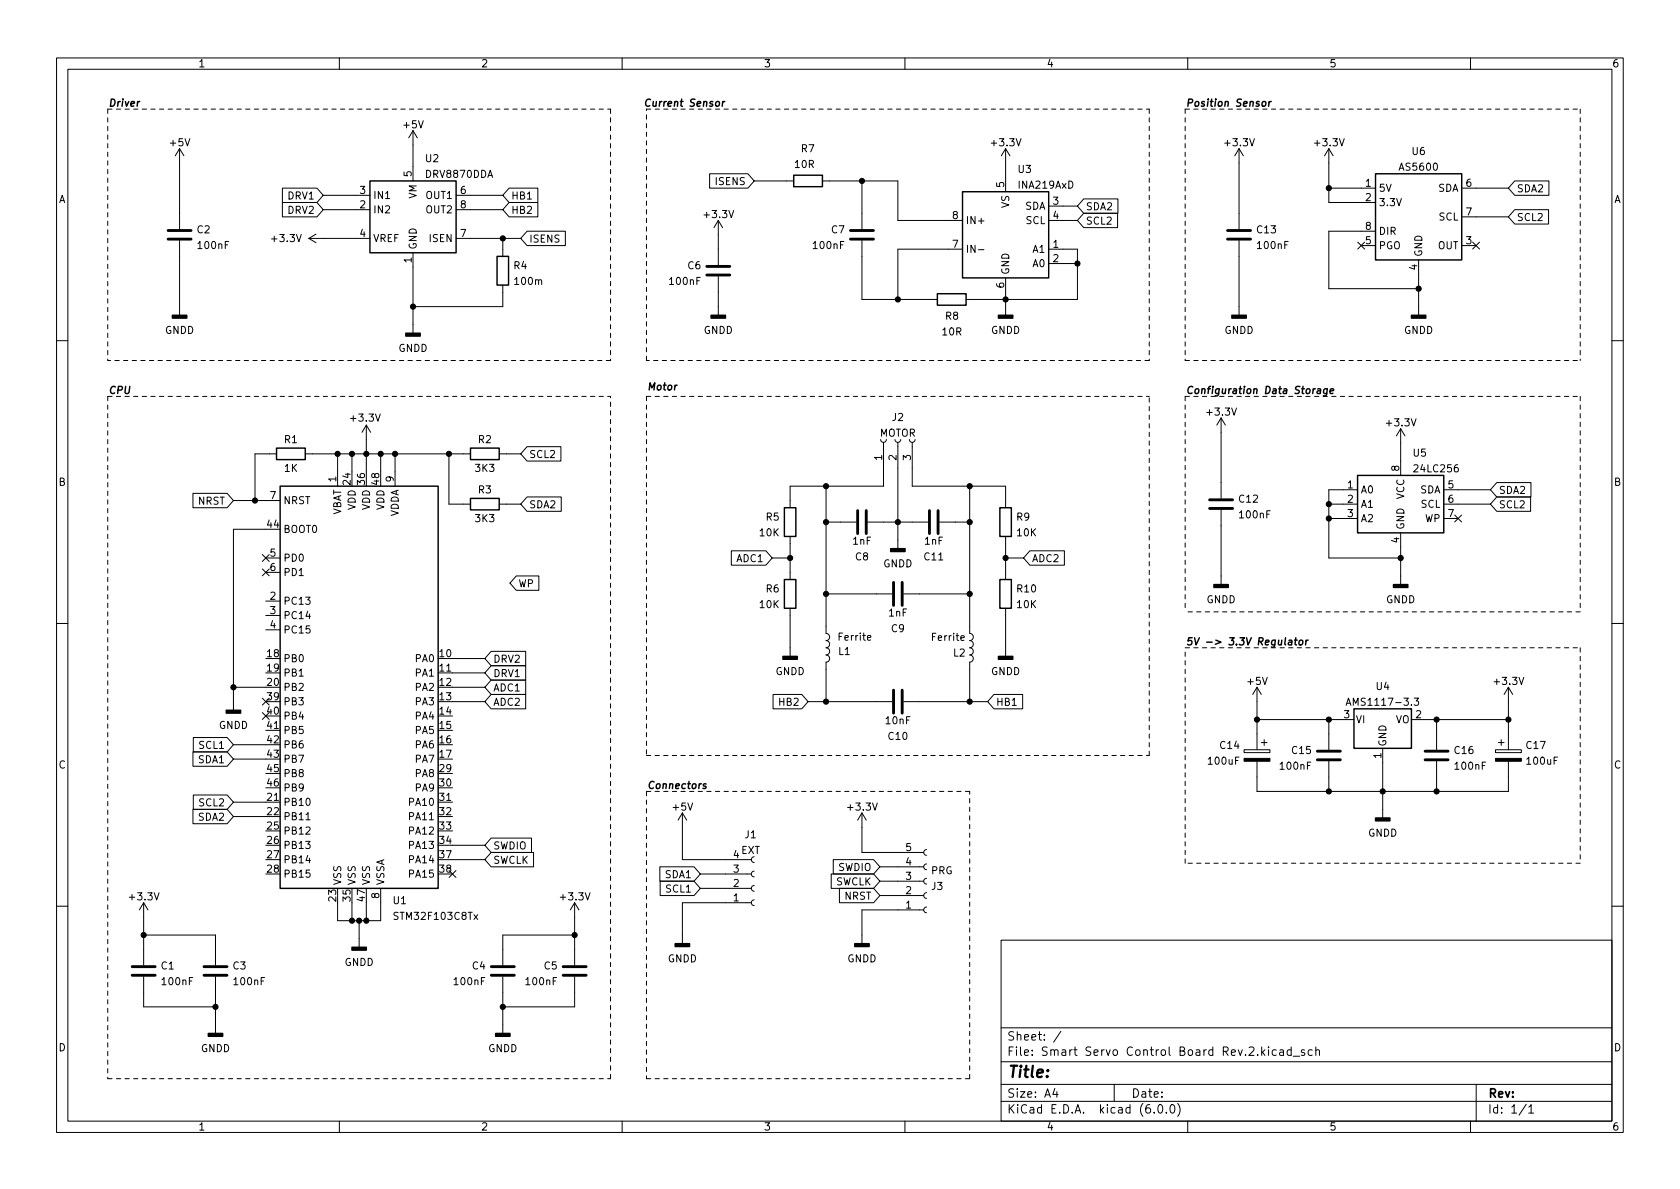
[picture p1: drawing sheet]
<svg xmlns="http://www.w3.org/2000/svg" width="297mm" height="210mm" viewBox="0 0 297 210" stroke-linecap="round" stroke-linejoin="round" font-family="sans-serif">
<g fill="none" stroke="#000" stroke-width=".18">
<path d="M10 10.2h277v190.1h-277zM12 12.2h273v186.1h-273zM60 10.2v2M110 10.2v2M160 10.2v2M210 10.2v2M260 10.2v2M31.7 26.3l-.7 1.3M31.7 26.3v14.2M31.7 26.3l.8 1.3M49.9 35.8h6.1l1.1 1.3-1.1 1.2h-6.1zM49.9 33.3h6.1l1.1 1.2-1.1 1.3h-6.1z"/>
<path d="M57.1 37.1h8.3M57.1 34.5h8.3M73 23.1v8.9M73 23.1l-.7 1.3M73 23.1l.8 1.3M80.6 37.1h8.3M80.6 34.5h8.3M90 35.8h5.1v2.5h-5.1l-1.1-1.2zM90 33.3h5.1v2.5h-5.1l-1.1-1.3zM125.5 30.7h6.7l1.1 1.3-1.1 1.3h-6.7zM127 39l-.8 1.3M127 39v7.9"/>
<path d="M127 39l.8 1.3M133.3 32h7M145.4 32h13.3v7h11.5M152.4 32v8.5M177.8 26.3v7.6M177.8 26.3l-.8 1.3M177.8 26.3l.8 1.3M185.4 36.4h5.1M185.4 39h5.1M191.6 37.7h6v2.6h-6l-1.1-1.3zM191.6 35.2h6.1v2.5h-6.1l-1.1-1.3zM219.1 26.3v14.2"/>
<path d="M219.1 26.3l.7 1.3M219.1 26.3l-.8 1.3M234.9 33.3h8.3M234.9 26.3v9.5h8.3M234.9 26.3l.8 1.3M234.9 26.3l-.7 1.3M258.4 33.3h8.3M258.4 38.3h8.3M267.8 32h6.1v2.5h-6.1l-1.1-1.2zM267.8 37.1h6v2.5h-6l-1.1-1.3zM31.7 42.5v13.2M54.6 42.2l1.3 .7"/>
<path d="M54.6 42.2h10.8M55.9 41.4l-1.3 .8M73 44.7v14.2M80.6 42.2h11.5M88.9 42.2v3.1M88.9 50.4v3.8h-15.9M93.2 40.9h6.8v2.5h-6.8l-1.1-1.2zM127 48.9v6.8M152.4 42.5v10.5h13.3M170.2 44.1h-11.5v8.9M173 44.2h1M177.8 49.1v6.6"/>
<path d="M185.4 44.1h5.1v8.9h-19.7M185.4 46.6h5.1M219.1 42.5v13.2M240.1 42.8l1.2 1.2M240.7 43.4h2.5M241.3 42.8l-1.2 1.2M243.2 40.9h-8.3v10.1h15.9M250.8 46v9.7M258.4 43.4h2.6M260.4 42.8l1.2 1.2M261.6 42.8l-1.2 1.2M10 60.2h2"/>
<path d="M64.8 75.2l-.8 1.2M64.8 75.2v8.2M64.8 75.2l.7 1.2M93.2 79h6v2.5h-6l-1.1-1.2zM155.7 77.7l.2 .4 .3 .1 .4-.1 .1-.4M156.2 78.2v7.8h-16.5v3.8M158.2 77.7l.2 .4 .4 .1 .3-.1 .2-.4M158.7 78.2v18.8M160.8 77.7l.1 .4 .4 .1 .3-.1 .2-.4M161.3 78.2v7.8h16.5v3.8M215.9 73.9v14.2M215.9 73.9l.8 1.3"/>
<path d="M215.9 73.9l-.8 1.3M247.6 75.8v8.3M247.6 75.8l.8 1.3M247.6 75.8l-.7 1.3M285 60.2h2M34.1 87.2h6.1l1.1 1.3-1.1 1.3h-6.1zM41.3 88.5h8.2M46.4 98.1l1.2 1.2M47 98.7h2.5M47 93.6h-5.7v32M47.6 98.1l-1.2 1.2M48.9 80.3h-3.8v8.2"/>
<path d="M54 80.3h29.2M59.7 80.3v5.7M62.2 80.3v3.1M67.3 80.3v3.1M69.8 80.3v5.7M79.4 80.3v8.8h3.8M88.3 80.3h3.8M88.3 89.1h3.8M93.2 87.9h6v2.5h-6l-1.1-1.3zM129.3 97.4h6.1l1.1 1.3-1.1 1.2h-6.1zM136.5 98.7h3.2M139.7 94.9v7.6"/>
<path d="M146 86l.1 26a.64 .64 0 0 1 .6 .6 .64 .64 0 0 1-.6 .7 .64 .64 0 0 1 .6 .6 .64 .64 0 0 1-.6 .6 .64 .64 0 0 1 .6 .7 .64 .64 0 0 1-.6 .6 .64 .64 0 0 1 .6 .7 .64 .64 0 0 1-.6 .6l-.1 7M146 92.3h5.4M153.4 92.3h10.7M166.1 92.3h5.3M171.4 86l.1 26a.64 .64 0 0 1 .6 .6 .64 .64 0 0 1-.6 .7 .64 .64 0 0 1 .6 .6 .64 .64 0 0 1-.6 .6 .64 .64 0 0 1 .6 .7 .64 .64 0 0 1-.6 .6 .64 .64 0 0 1 .6 .7 .64 .64 0 0 1-.6 .6l-.1 7M177.8 94.9v7.6M177.8 98.7h3.2M182.1 97.4h6.1v2.5h-6.1l-1.1-1.2zM215.9 90.2v13.2M234.9 89.1h5.1M234.9 91.7h5.1M240 86.6h-5.1v12.1h12.7"/>
<path d="M247.6 94.2v9.2M255.3 86.6h8.2M255.3 89.1h8.2M255.3 91.7h2.5M257.2 91.1l1.2 1.2M258.4 91.1l-1.2 1.2M264.6 87.9h6v2.5h-6l-1.1-1.3zM264.6 85.3h6.1v2.6h-6.1l-1.1-1.3zM10 110.2h2M46.4 100.6l1.2 1.2M47 106.3h2.5M47 108.8h2.5"/>
<path d="M47 111.4h2.5M47 101.2h2.5M47.6 100.6l-1.2 1.2M77.5 119h8.2M80 116.5h5.7M86.8 117.7h6.1v2.6h-6.1l-1.1-1.3zM86.8 115.2h6.1v2.5h-6.1l-1.1-1.2zM91.3 101.8h4v2.6h-4l-1.1-1.3zM139.7 107.6v8.5M146 105h11.7M159.8 105h11.6M177.8 107.6v8.5"/>
<path d="M285 110.2h2M34.1 133h6.1l1.1 1.2-1.1 1.3h-6.1zM34.2 130.4h6l1.1 1.3-1.1 1.3h-6zM41.3 121.5h5.7M41.3 131.7h5.7M41.3 134.2h5.7M46.4 123.5l1.2 1.2M46.4 126l1.2 1.2M47 129.2h2.5M47.6 123.5l-1.2 1.2M47.6 126l-1.2 1.2M80 124.1h5.7"/>
<path d="M80 121.5h5.7M86.8 120.3h6.1v2.5h-6.1l-1.1-1.3zM86.8 122.8h6.1v2.5h-6.1l-1.1-1.2zM136.7 122.8h5.1l1.1 1.3-1.1 1.2h-5.1zM142.9 124.1h14.8M159.8 124.1h14.8M175.7 122.8h5.1v2.5h-5.1l-1.1-1.2zM220 132.6h4.5v.5h-4.5zM222.2 121.5l-.7 1.3M222.2 121.5v11.1M222.2 134.6v5.3h44.5v-5.3M222.2 121.5l.8 1.3"/>
<path d="M222.2 127.2h17.2M223 131.3h1M223.5 130.8v1M234.9 127.2v5.4M234.9 134.6v5.3M238 124.7l.4-1.2 .5 1.2M238.1 124.4h.6M244.5 132.3v12.3M249.6 127.2h17.1M250 123.5h.8l-.4 .4 .4 .2v.5l-.2 .1-.6-.1M254 127.2v5.4M254 134.6v5.3"/>
<path d="M264.4 132.6h4.6v.5h-4.6zM264.9 131.3h1M265.4 130.8v1M266.7 121.5l-.8 1.3M266.7 121.5v11.1M266.7 121.5l.8 1.3M25.4 159.6l.8 1.3M25.4 159.6v11.1M25.4 159.6l-.8 1.3M34.1 143.1h6.1l1.1 1.3-1.1 1.3h-6.1zM34.2 140.6h6l1.1 1.3-1.1 1.2h-6zM41.3 141.9h8.2"/>
<path d="M41.3 144.4h5.7M54.1 145h.7M62.2 159.6v3.2M64.8 159.6v3.2M67.3 157.1v5.7h-7.6v-3.2M77.5 141.9h2.5M79.4 153.9l1.2 1.3M80 152h5.7M80 149.5h5.7M80.6 153.9l-1.2 1.3M86.8 148.2h7.2v2.5h-7.2l-1.1-1.2zM86.8 150.7h7.5v2.6h-7.5l-1.1-1.3z"/>
<path d="M101.6 159.6v11.1M101.6 159.6l-.8 1.3M101.6 159.6l.8 1.3M116.7 153.3h6l1.1 1.3-1.1 1.2h-6zM116.7 155.8h6l1.1 1.3-1.1 1.3h-6zM120.6 143.8l-.7 1.2M120.6 143.8v8.2h12.2M120.6 143.8l.8 1.2M123.8 154.6h9M123.8 157.1h9M132.8 159.6h-12.2v7.3M133.3 151.5l-.3 .2-.2 .3 .2 .4 .3 .1"/>
<path d="M133.3 154l-.3 .2-.2 .4 .2 .3 .3 .2M133.3 156.6l-.3 .1-.2 .4 .2 .4 .3 .1M133.3 159.1l-.3 .2-.2 .3 .2 .4 .3 .1M147 154.6h7.5l1.1 1.2-1.1 1.3h-7.5zM147.3 152h7.2l1.1 1.3-1.1 1.3h-7.2zM148.4 157.1h6.1l1.1 1.3-1.1 1.2h-6.1zM152.4 143.8l-.8 1.2M152.4 143.8v6.9h10.9M152.4 143.8l.8 1.2M155.6 153.3h7.7M155.6 155.8h7.7M155.6 158.4h7.7"/>
<path d="M163.8 150.2l-.3 .2-.2 .3 .2 .4 .3 .2M163.8 152.8l-.3 .1-.2 .4 .2 .3 .3 .2M163.8 155.3l-.3 .2-.2 .3 .2 .4 .3 .1M163.8 157.9l-.3 .1-.2 .4 .2 .3 .3 .2M10 160.2h2M25.4 165.3h12.7v5.4M25.4 172.7v5.3h12.7M38.1 172.7v10M63.5 162.8v4.7M88.9 172.7v10M101.6 165.3h-12.7v5.4M101.6 172.7v5.3h-12.7"/>
<path d="M163.3 160.9h-10.9v6M163.8 160.4l-.3 .1-.2 .4 .2 .4 .3 .1M177 166.3h108v32h-108zM285 160.2h2M60 198.3v2M110 198.3v2M160 198.3v2M177 194.8h108M177 191.8h108M177 187.8h108M177 181.8h108M186.5 192.5l-.4 1h1"/>
<path d="M186.9 193v1M187.6 182.4l-1.3 1.9M197 191.8v3M204.1 196.7v.1M204.9 195.4l.2-.1a.81 .81 0 0 1 .6 .7 .81 .81 0 0 1-.3 .8h-.2a.81 .81 0 0 1-.6-.6 .81 .81 0 0 1 .3-.8zM206.2 196.7v.1M207.1 195.4l.1-.1a.81 .81 0 0 1 .6 .7 .81 .81 0 0 1-.3 .8h-.1a.81 .81 0 0 1-.6-.6 .81 .81 0 0 1 .3-.8zM208.2 195.1a1.72 1.72 0 0 1 0 2.3M210 198.3v2M224.3 185.1v.2M224.3 185.6v1M225.6 185.7l-.4-.1-.3 .3v.4l.2 .3h.5"/>
<path d="M226.3 185.7h.6v.9M226.9 186l-.5 .1a.29 .29 0 0 0-.2 .2 .29 .29 0 0 0 .2 .3h.5M228.3 185.7l-.4-.1-.3 .3v.4l.1 .3h.6M228.3 185.1v1.5M228.6 186.8h1.2M230.6 185.7l-.3-.1-.2 .2v.3l.5 .1v.4h-.5M232 185.7l-.4-.1-.3 .3v.4l.1 .3h.6M232.6 185.8l.3-.2 .3 .1 .1 .9M232.6 185.1v1.5M260 198.3v2M261 191.8v6.5M269.9 195.3l-1.3 1.9"/>
<path d="M270.3 195.8l.4-.5v1.5M270.3 196.8h.9"/>
</g>
<g fill="none" stroke="#000" stroke-width=".51">
<path d="M29.7 40.8h4.1M29.7 42.3h4.1M125 47.1h4M125 48.6h4M150.4 40.8h4M150.4 42.3h4M217 40.8h4.1M217 42.3h4.1M151.6 90.3v4.1M153.2 90.3v4.1M164.3 90.3v4.1M165.9 90.3v4.1"/>
<path d="M213.9 88.4h4M213.9 89.9h4M158 103v4.1M159.5 103v4.1M158 122v4.1M159.5 122v4.1M232.9 134.4h4.1M232.9 132.8h4.1M252 134.4h4M252 132.8h4M23.4 170.9h4M23.4 172.5h4"/>
<path d="M36.1 170.9h4M36.1 172.5h4M86.9 170.9h4M86.9 172.5h4M99.6 170.9h4M99.6 172.5h4"/>
</g>
<g fill="#000" stroke="#000" stroke-width=".25">
<path d="M30.5 55.7h2.5v.6h-2.5zM71.8 58.9h2.5v.5h-2.5zM125.7 55.7h2.6v.6h-2.6zM176.5 55.7h2.6v.6h-2.6zM217.8 55.7h2.5v.6h-2.5zM249.6 55.7h2.5v.6h-2.5zM157.5 97h2.5v.5h-2.5zM138.4 116.1h2.6v.5h-2.6zM176.5 116.1h2.6v.5h-2.6zM214.6 103.4h2.6v.5h-2.6zM246.4 103.4h2.5v.5h-2.5zM40 125.6h2.5v.5h-2.5z"/>
<path d="M243.2 144.6h2.5v.6h-2.5zM62.2 167.5h2.6v.5h-2.6zM119.4 166.9h2.5v.5h-2.5zM151.1 166.9h2.6v.5h-2.6zM36.8 182.7h2.6v.6h-2.6zM87.6 182.7h2.6v.6h-2.6z"/>
</g>
<g fill="none" stroke="#000" stroke-width=".25">
<path d="M127.8 17.9l-.1 .9M128.2 17.9l-.4 .3M223.2 18.1l.2-.2 .4 .2v.5l-.2 .1-.3 .1-.1-.1zM224.4 17.9l-.1 .9M224.8 17.9l-.4 .3M65.4 32h15.2v12.7h-15.2zM140.3 31h5.1v2h-5.1zM170.2 33.9h15.2v15.2h-15.2zM243.2 30.7h15.2v15.3h-15.2zM87.9 45.3h2v5.1h-2zM165.7 51.9h5.1v2.1h-5.1zM48.9 79.2h5.1v2.1h-5.1z"/>
<path d="M83.2 79.2h5.1v2.1h-5.1zM233 68.8h.5l-.1 .8M233.5 69l-.6 .2-.1 .2 .2 .2 .4-.1M234.7 68.8h-.5l-.2 .6 .2 .2 .4-.1M234.7 68.7l-.1 1.1-.3 .2h-.3M235.2 69.2l.6-.2v-.2h-.5l-.2 .6 .2 .2 .4-.1M49.5 86h28v71.1h-28zM83.2 88.1h5.1v2.1h-5.1zM138.7 89.8h2v5.1h-2zM176.8 89.8h2v5.1h-2zM240 84.1h15.3v10.1h-15.3zM138.7 102.5h2v5.1h-2z"/>
<path d="M176.8 102.5h2v5.1h-2zM227.9 113.3h.5l-.1 .7M228.4 113.5l-.5 .1-.1 .3 .1 .1h.5M228.9 113.2h.5M229.1 112.8l-.1 1.1 .3 .1M229.8 113.3l.2-.1 .3 .1v.5l-.1 .2h-.3l-.2-.1zM230.9 113.2l-.1 .8M231.3 113.2l-.4 .2M124.9 138.7l-.3-.1-.3 .2 .5 .3v.3h-.5M239.4 125.3h10.2v7h-10.2z"/>
</g>
<g fill="#000" stroke="#000" stroke-width=".18">
<path d="M220 134.1h4.5v.5h-4.5zM264.4 134.1h4.6v.5h-4.6z"/>
<circle cx="152.4" cy="32" r=".46"/>
<circle cx="234.9" cy="33.3" r=".46"/>
<circle cx="73" cy="54.2" r=".46"/>
<circle cx="88.9" cy="42.2" r=".46"/>
<circle cx="158.7" cy="53" r=".46"/>
<circle cx="177.8" cy="53" r=".46"/>
<circle cx="190.5" cy="46.6" r=".46"/>
<circle cx="250.8" cy="51" r=".46"/>
<circle cx="45.1" cy="88.5" r=".46"/>
<circle cx="59.7" cy="80.3" r=".46"/>
<circle cx="62.2" cy="80.3" r=".46"/>
<circle cx="64.8" cy="80.3" r=".46"/>
<circle cx="67.3" cy="80.3" r=".46"/>
<circle cx="69.8" cy="80.3" r=".46"/>
<circle cx="79.4" cy="80.3" r=".46"/>
<circle cx="139.7" cy="98.7" r=".46"/>
<circle cx="146" cy="92.3" r=".46"/>
<circle cx="146" cy="86" r=".46"/>
<circle cx="158.7" cy="92.3" r=".46"/>
<circle cx="171.4" cy="86" r=".46"/>
<circle cx="171.4" cy="92.3" r=".46"/>
<circle cx="177.8" cy="98.7" r=".46"/>
<circle cx="234.9" cy="89.1" r=".46"/>
<circle cx="234.9" cy="91.7" r=".46"/>
<circle cx="247.6" cy="98.7" r=".46"/>
<circle cx="146" cy="105" r=".46"/>
<circle cx="171.4" cy="105" r=".46"/>
<circle cx="41.3" cy="121.5" r=".46"/>
<circle cx="146" cy="124.1" r=".46"/>
<circle cx="171.4" cy="124.1" r=".46"/>
<circle cx="222.2" cy="127.2" r=".46"/>
<circle cx="234.9" cy="127.2" r=".46"/>
<circle cx="234.9" cy="139.9" r=".46"/>
<circle cx="244.5" cy="139.9" r=".46"/>
<circle cx="254" cy="139.9" r=".46"/>
<circle cx="254" cy="127.2" r=".46"/>
<circle cx="266.7" cy="127.2" r=".46"/>
<circle cx="25.4" cy="165.3" r=".46"/>
<circle cx="38.1" cy="178" r=".46"/>
<circle cx="62.2" cy="162.8" r=".46"/>
<circle cx="63.5" cy="162.8" r=".46"/>
<circle cx="64.8" cy="162.8" r=".46"/>
<circle cx="88.9" cy="178" r=".46"/>
<circle cx="101.6" cy="165.3" r=".46"/>
</g>
<g fill="none" stroke="#000" stroke-width=".18" stroke-dasharray=".8 .8">
<path d="M19 19.3v44.4M19 19.3h88.9M107.9 19.3v44.4M114.3 19.3h88.9M203.2 19.3v44.4M209.5 19.3h69.9M209.5 19.3v44.4M279.4 19.3v44.4M19 70.1v120.6M19 70.1h88.9M107.9 63.7h-88.9M114.3 70.1v63.5"/>
<path d="M114.3 70.1h88.9M114.3 63.7v-44.4M203.2 63.7h-88.9M209.5 70.1h69.9M209.5 70.1v38.1M209.5 63.7h69.9M279.4 70.1v38.1M209.5 114.5h69.9M279.4 114.5v38.1M279.4 108.2h-69.9M114.3 139.9v50.8M114.3 139.9h57.1"/>
<path d="M114.3 133.6h88.9M203.2 133.6v-63.5M209.5 152.6v-38.1M279.4 152.6h-69.9M19 190.7h88.9M107.9 190.7v-120.6M114.3 190.7h57.1M171.4 190.7v-50.8"/>
</g>
<text font-size="2.8" x="178" y="190.6">Title:</text>
<g font-size="2.1">
<text x="178" y="184">Sheet: /</text>
<text x="178" y="186.7">File: Smart Servo Control Board Rev.2.kicad_sch</text>
<text x="178" y="196.9">KiCad E.D.A. kicad (6.0.0)</text>
<text x="178" y="194.1">Size: A4</text>
<text x="200" y="194.1">Date:</text>
<text x="263" y="194.1">Rev:</text>
<text x="263" y="196.9">Id: 1/1</text>
</g>
<g font-size="1.8">
<text x="35" y="11.9">1</text>
<text x="85" y="11.9">2</text>
<text x="135" y="11.9">3</text>
<text x="185" y="11.9">4</text>
<text x="235" y="11.9">5</text>
<text x="285" y="11.9">6</text>
<text x="19" y="18.9">Driver</text>
<text x="71.4" y="22.7">+5V</text>
<text x="113.7" y="18.9">Current Sensor</text>
<text x="209.5" y="18.9">Position Sensor</text>
<text x="30.2" y="25.9">+5V</text>
<text x="75.3" y="28.7">U2</text>
<text x="140.6" y="29.7">10R</text>
<text x="141.7" y="26.9">R7</text>
<text x="175.5" y="25.9">+3.3V</text>
<text x="216.7" y="25.9">+3.3V</text>
<text x="232.6" y="25.9">+3.3V</text>
<text x="249.7" y="27.4">U6</text>
<text x="10.3" y="35.9">A</text>
<text x="51" y="35.3">DRV1</text>
<text x="63.6" y="34.3">3</text>
<text x="65.9" y="35.2">IN1</text>
<text x="72.8" y="31.2" transform="rotate(-90 72.8 31.2)">5</text>
<text x="73.7" y="35.2" transform="rotate(-90 73.7 35.2)">VM</text>
<text x="75.4" y="35.2">OUT1</text>
<text x="75.4" y="31.4">DRV8870DDA</text>
<text x="81.4" y="34.3">6</text>
<text x="90.3" y="35.3">HB1</text>
<text x="126.6" y="32.7">ISENS</text>
<text x="177.5" y="33.1" transform="rotate(-90 177.5 33.1)">5</text>
<text x="180" y="30.6">U3</text>
<text x="180.2" y="33.3">INA219AxD</text>
<text x="241.4" y="33">1</text>
<text x="241.4" y="35.6">2</text>
<text x="243.7" y="33.9">5V</text>
<text x="247.6" y="30.2">AS5600</text>
<text x="254.2" y="33.9">SDA</text>
<text x="259.2" y="33">6</text>
<text x="268.1" y="34">SDA2</text>
<text x="285.3" y="35.9">A</text>
<text x="34.9" y="41.2">C2</text>
<text x="51" y="37.8">DRV2</text>
<text x="63.6" y="36.8">2</text>
<text x="63.6" y="41.9">4</text>
<text x="65.9" y="37.7">IN2</text>
<text x="75.4" y="37.7">OUT2</text>
<text x="81.4" y="41.9">7</text>
<text x="81.4" y="36.8">8</text>
<text x="90.3" y="37.8">HB2</text>
<text x="124.7" y="38.6">+3.3V</text>
<text x="147" y="41.2">C7</text>
<text x="168.4" y="38.7">8</text>
<text x="170.7" y="39.6">IN+</text>
<text x="178.4" y="36.8" transform="rotate(-90 178.4 36.8)">VS</text>
<text x="181.2" y="37.1">SDA</text>
<text x="181.4" y="39.6">SCL</text>
<text x="186.2" y="36.2">3</text>
<text x="186.2" y="38.7">4</text>
<text x="191.9" y="39.7">SCL2</text>
<text x="191.9" y="37.2">SDA2</text>
<text x="222.3" y="41.2">C13</text>
<text x="241.4" y="40.6">8</text>
<text x="243.7" y="36.4">3.3V</text>
<text x="243.7" y="41.5">DIR</text>
<text x="254.4" y="39">SCL</text>
<text x="259.2" y="38.1">7</text>
<text x="268.1" y="39.1">SCL2</text>
<text x="35.1" y="44">100nF</text>
<text x="48.2" y="42.8">+3.3V</text>
<text x="65.9" y="42.8">VREF</text>
<text x="72.8" y="46.5" transform="rotate(-90 72.8 46.5)">1</text>
<text x="73.7" y="44.2" transform="rotate(-90 73.7 44.2)">GND</text>
<text x="76" y="42.8">ISEN</text>
<text x="90.9" y="47.6">R4</text>
<text x="93.5" y="42.9">ISENS</text>
<text x="121.6" y="47.6">C6</text>
<text x="143.9" y="44">100nF</text>
<text x="168.4" y="43.8">7</text>
<text x="170.7" y="44.7">IN-</text>
<text x="182.7" y="44.7">A1</text>
<text x="182.7" y="47.2">A0</text>
<text x="186.2" y="43.8">1</text>
<text x="186.2" y="46.3">2</text>
<text x="222.5" y="44">100nF</text>
<text x="241.4" y="43.2">5</text>
<text x="243.7" y="44.1">PGO</text>
<text x="250.6" y="47.7" transform="rotate(-90 250.6 47.7)">4</text>
<text x="251.5" y="45.5" transform="rotate(-90 251.5 45.5)">GND</text>
<text x="254.2" y="44.1">OUT</text>
<text x="259.2" y="43.2">3</text>
<text x="91.2" y="50.4">100m</text>
<text x="118.5" y="50.4">100nF</text>
<text x="177.5" y="50.9" transform="rotate(-90 177.5 50.9)">6</text>
<text x="178.4" y="48.6" transform="rotate(-90 178.4 48.6)">GND</text>
<text x="29.1" y="59">GNDD</text>
<text x="124.4" y="59">GNDD</text>
<text x="166.7" y="59.3">10R</text>
<text x="167.2" y="56.5">R8</text>
<text x="175.2" y="59">GNDD</text>
<text x="216.5" y="59">GNDD</text>
<text x="248.2" y="59">GNDD</text>
<text x="70.4" y="62.2">GNDD</text>
<text x="19" y="69.7">CPU</text>
<text x="114.3" y="69">Motor</text>
<text x="209.5" y="69.7">Configuration Data Storage</text>
<text x="62.2" y="74.5">+3.3V</text>
<text x="155.5" y="77.2">MOTOR</text>
<text x="157.8" y="74.4">J2</text>
<text x="213.6" y="73.5">+3.3V</text>
<text x="245.3" y="75.4">+3.3V</text>
<text x="50.3" y="78.4">R1</text>
<text x="50.3" y="83.4">1K</text>
<text x="84.1" y="83.4">3K3</text>
<text x="84.6" y="78.4">R2</text>
<text x="93.5" y="81">SCL2</text>
<text x="156" y="81.4" transform="rotate(-90 156 81.4)">1</text>
<text x="158.5" y="81.4" transform="rotate(-90 158.5 81.4)">2</text>
<text x="161" y="81.4" transform="rotate(-90 161 81.4)">3</text>
<text x="247.4" y="83.3" transform="rotate(-90 247.4 83.3)">8</text>
<text x="249.9" y="80.7">U5</text>
<text x="250.3" y="83.5">24LC256</text>
<text x="10.3" y="85.9">B</text>
<text x="35" y="89.2">NRST</text>
<text x="47.8" y="88.3">7</text>
<text x="50" y="89.1">NRST</text>
<text x="59.4" y="85.2" transform="rotate(-90 59.4 85.2)">1</text>
<text x="62" y="85.7" transform="rotate(-90 62 85.7)">24</text>
<text x="64.5" y="85.7" transform="rotate(-90 64.5 85.7)">36</text>
<text x="67.1" y="85.7" transform="rotate(-90 67.1 85.7)">48</text>
<text x="69.6" y="85.2" transform="rotate(-90 69.6 85.2)">9</text>
<text x="84.6" y="87.2">R3</text>
<text x="93.5" y="89.9">SDA2</text>
<text x="219.1" y="88.9">C12</text>
<text x="238.3" y="86.4">1</text>
<text x="238.3" y="88.9">2</text>
<text x="240.5" y="87.2">A0</text>
<text x="240.5" y="89.8">A1</text>
<text x="248.3" y="88.3" transform="rotate(-90 248.3 88.3)">VCC</text>
<text x="251" y="87.2">SDA</text>
<text x="251.2" y="89.8">SCL</text>
<text x="256" y="86.4">5</text>
<text x="256" y="88.9">6</text>
<text x="265" y="89.9">SCL2</text>
<text x="265" y="87.3">SDA2</text>
<text x="285.3" y="85.9">B</text>
<text x="47.3" y="93.3">44</text>
<text x="50" y="94.2">BOOT0</text>
<text x="60.3" y="91.3" transform="rotate(-90 60.3 91.3)">VBAT</text>
<text x="62.9" y="90.2" transform="rotate(-90 62.9 90.2)">VDD</text>
<text x="65.4" y="90.2" transform="rotate(-90 65.4 90.2)">VDD</text>
<text x="67.9" y="90.2" transform="rotate(-90 67.9 90.2)">VDD</text>
<text x="70.5" y="91.5" transform="rotate(-90 70.5 91.5)">VDDA</text>
<text x="84.1" y="92.3">3K3</text>
<text x="134.4" y="94.8">10K</text>
<text x="135.5" y="92">R5</text>
<text x="179.8" y="92">R9</text>
<text x="179.9" y="94.8">10K</text>
<text x="219.3" y="91.6">100nF</text>
<text x="238.3" y="91.4">3</text>
<text x="240.5" y="92.3">A2</text>
<text x="247.4" y="96" transform="rotate(-90 247.4 96)">4</text>
<text x="248.3" y="93.7" transform="rotate(-90 248.3 93.7)">GND</text>
<text x="251.9" y="92.3">WP</text>
<text x="256" y="91.4">7</text>
<text x="47.8" y="98.4">5</text>
<text x="47.8" y="101">6</text>
<text x="50" y="99.3">PD0</text>
<text x="50" y="101.8">PD1</text>
<text x="130.3" y="99.4">ADC1</text>
<text x="150.8" y="96.3">1nF</text>
<text x="151.3" y="99.1">C8</text>
<text x="156.1" y="100.3">GNDD</text>
<text x="163.5" y="99.1">C11</text>
<text x="163.5" y="96.3">1nF</text>
<text x="182.4" y="99.4">ADC2</text>
<text x="47.8" y="106">2</text>
<text x="50" y="106.9">PC13</text>
<text x="91.6" y="103.8">WP</text>
<text x="134.4" y="107.5">10K</text>
<text x="135.5" y="104.7">R6</text>
<text x="179.9" y="104.7">R10</text>
<text x="179.9" y="107.5">10K</text>
<text x="213.3" y="106.7">GNDD</text>
<text x="245" y="106.7">GNDD</text>
<text x="47.8" y="108.6">3</text>
<text x="47.8" y="111.1">4</text>
<text x="50" y="109.5">PC14</text>
<text x="50" y="112">PC15</text>
<text x="148.4" y="113.3">Ferrite</text>
<text x="157.2" y="109">1nF</text>
<text x="157.6" y="111.8">C9</text>
<text x="164.9" y="113.3">Ferrite</text>
<text x="47.3" y="116.2">18</text>
<text x="47.3" y="118.7">19</text>
<text x="50" y="117.1">PB0</text>
<text x="50" y="119.6">PB1</text>
<text x="73.5" y="117.1">PA0</text>
<text x="73.5" y="119.6">PA1</text>
<text x="77.8" y="116.2">10</text>
<text x="77.8" y="118.7">11</text>
<text x="87.2" y="119.7">DRV1</text>
<text x="87.2" y="117.2">DRV2</text>
<text x="137.1" y="119.4">GNDD</text>
<text x="148.3" y="115.8">L1</text>
<text x="168.6" y="116.1">L2</text>
<text x="175.2" y="119.4">GNDD</text>
<text x="209.5" y="114.1">5V -&gt; 3.3V Regulator</text>
<text x="47.3" y="121.3">20</text>
<text x="47.3" y="123.8">39</text>
<text x="50" y="122.2">PB2</text>
<text x="50" y="124.7">PB3</text>
<text x="73.5" y="122.2">PA2</text>
<text x="73.5" y="124.7">PA3</text>
<text x="77.8" y="121.3">12</text>
<text x="77.8" y="123.8">13</text>
<text x="87.2" y="122.3">ADC1</text>
<text x="87.2" y="124.8">ADC2</text>
<text x="137.9" y="124.8">HB2</text>
<text x="176.1" y="124.8">HB1</text>
<text x="220.7" y="121.1">+5V</text>
<text x="239" y="124.8">AMS1117-3.3</text>
<text x="243.3" y="122">U4</text>
<text x="264.4" y="121.1">+3.3V</text>
<text x="38.7" y="128.9">GNDD</text>
<text x="47.3" y="126.4">40</text>
<text x="47.3" y="128.9">41</text>
<text x="47.3" y="131.4">42</text>
<text x="50" y="127.2">PB4</text>
<text x="50" y="129.8">PB5</text>
<text x="73.5" y="127.2">PA4</text>
<text x="73.5" y="129.8">PA5</text>
<text x="77.8" y="126.4">14</text>
<text x="77.8" y="128.9">15</text>
<text x="77.8" y="131.4">16</text>
<text x="156.7" y="128.1">10nF</text>
<text x="157.1" y="130.8">C10</text>
<text x="237.6" y="127">3</text>
<text x="239.6" y="127.9">VI</text>
<text x="246.7" y="127.9">VO</text>
<text x="250.3" y="127">2</text>
<text x="10.3" y="135.9">C</text>
<text x="35.1" y="135">SDA1</text>
<text x="35.3" y="132.4">SCL1</text>
<text x="47.3" y="134">43</text>
<text x="47.3" y="136.5">45</text>
<text x="50" y="132.3">PB6</text>
<text x="50" y="134.9">PB7</text>
<text x="50" y="137.4">PB8</text>
<text x="73.5" y="132.3">PA6</text>
<text x="73.5" y="134.9">PA7</text>
<text x="73.5" y="137.4">PA8</text>
<text x="77.8" y="134">17</text>
<text x="77.8" y="136.5">29</text>
<text x="213.8" y="135.2">100uF</text>
<text x="215.8" y="132.4">C14</text>
<text x="226.5" y="136.1">100nF</text>
<text x="228.5" y="133.3">C15</text>
<text x="244.2" y="134.1" transform="rotate(-90 244.2 134.1)">1</text>
<text x="245.1" y="132.1" transform="rotate(-90 245.1 132.1)">GND</text>
<text x="257.2" y="133.3">C16</text>
<text x="257.4" y="136.1">100nF</text>
<text x="269.9" y="132.4">C17</text>
<text x="270.1" y="135.2">100uF</text>
<text x="285.3" y="135.9">C</text>
<text x="35.3" y="142.6">SCL2</text>
<text x="47.3" y="141.6">21</text>
<text x="47.3" y="139.1">46</text>
<text x="50" y="142.5">PB10</text>
<text x="50" y="139.9">PB9</text>
<text x="72.5" y="142.5">PA10</text>
<text x="73.5" y="139.9">PA9</text>
<text x="77.8" y="139.1">30</text>
<text x="77.8" y="141.6">31</text>
<text x="114.3" y="139.5">Connectors</text>
<text x="119.1" y="143.3">+5V</text>
<text x="150.1" y="143.3">+3.3V</text>
<text x="35.1" y="145.1">SDA2</text>
<text x="47.3" y="144.1">22</text>
<text x="47.3" y="146.7">25</text>
<text x="47.3" y="149.2">26</text>
<text x="50" y="145">PB11</text>
<text x="50" y="147.6">PB12</text>
<text x="72.5" y="145">PA11</text>
<text x="72.5" y="147.6">PA12</text>
<text x="77.8" y="144.1">32</text>
<text x="77.8" y="146.7">33</text>
<text x="77.8" y="149.2">34</text>
<text x="131.7" y="148.2">J1</text>
<text x="241.9" y="147.9">GNDD</text>
<text x="47.3" y="151.8">27</text>
<text x="47.3" y="154.3">28</text>
<text x="50" y="150.1">PB13</text>
<text x="50" y="152.6">PB14</text>
<text x="50" y="155.2">PB15</text>
<text x="72.5" y="150.1">PA13</text>
<text x="72.5" y="152.6">PA14</text>
<text x="72.5" y="155.2">PA15</text>
<text x="77.8" y="151.8">37</text>
<text x="77.8" y="154.3">38</text>
<text x="87.2" y="150.2">SWDIO</text>
<text x="87.2" y="152.7">SWCLK</text>
<text x="117.7" y="155.3">SDA1</text>
<text x="129.7" y="154.3">3</text>
<text x="129.7" y="151.8">4</text>
<text x="131" y="151">EXT</text>
<text x="148.2" y="154">SWDIO</text>
<text x="160.2" y="155.6">3</text>
<text x="160.2" y="153">4</text>
<text x="160.2" y="150.5">5</text>
<text x="164.6" y="154.6">PRG</text>
<text x="23.1" y="159.2">+3.3V</text>
<text x="59.4" y="159.3" transform="rotate(-90 59.4 159.3)">23</text>
<text x="60.3" y="156.6" transform="rotate(-90 60.3 156.6)">VSS</text>
<text x="62" y="159.3" transform="rotate(-90 62 159.3)">35</text>
<text x="62.9" y="156.6" transform="rotate(-90 62.9 156.6)">VSS</text>
<text x="64.5" y="159.3" transform="rotate(-90 64.5 159.3)">47</text>
<text x="65.4" y="156.6" transform="rotate(-90 65.4 156.6)">VSS</text>
<text x="67.1" y="158.9" transform="rotate(-90 67.1 158.9)">8</text>
<text x="67.9" y="156.6" transform="rotate(-90 67.9 156.6)">VSSA</text>
<text x="69.5" y="159.9">U1</text>
<text x="99.3" y="159.2">+3.3V</text>
<text x="117.9" y="157.8">SCL1</text>
<text x="129.7" y="159.4">1</text>
<text x="129.7" y="156.8">2</text>
<text x="147.7" y="156.5">SWCLK</text>
<text x="149.3" y="159.1">NRST</text>
<text x="160.2" y="160.6">1</text>
<text x="160.2" y="158.1">2</text>
<text x="164.7" y="157.4">J3</text>
<text x="70" y="162.7">STM32F103C8Tx</text>
<text x="28.5" y="171.4">C1</text>
<text x="41.2" y="171.4">C3</text>
<text x="60.9" y="170.8">GNDD</text>
<text x="83.5" y="171.4">C4</text>
<text x="96.2" y="171.4">C5</text>
<text x="118" y="170.2">GNDD</text>
<text x="149.8" y="170.2">GNDD</text>
<text x="28.8" y="174.2">100nF</text>
<text x="41.5" y="174.2">100nF</text>
<text x="80.4" y="174.2">100nF</text>
<text x="93.1" y="174.2">100nF</text>
<text x="10.3" y="185.9">D</text>
<text x="285.3" y="185.9">D</text>
<text x="35.5" y="186">GNDD</text>
<text x="86.3" y="186">GNDD</text>
<text x="35" y="199.9">1</text>
<text x="85" y="199.9">2</text>
<text x="135" y="199.9">3</text>
<text x="185" y="199.9">4</text>
<text x="235" y="199.9">5</text>
<text x="285" y="199.9">6</text>
</g>
</svg>
